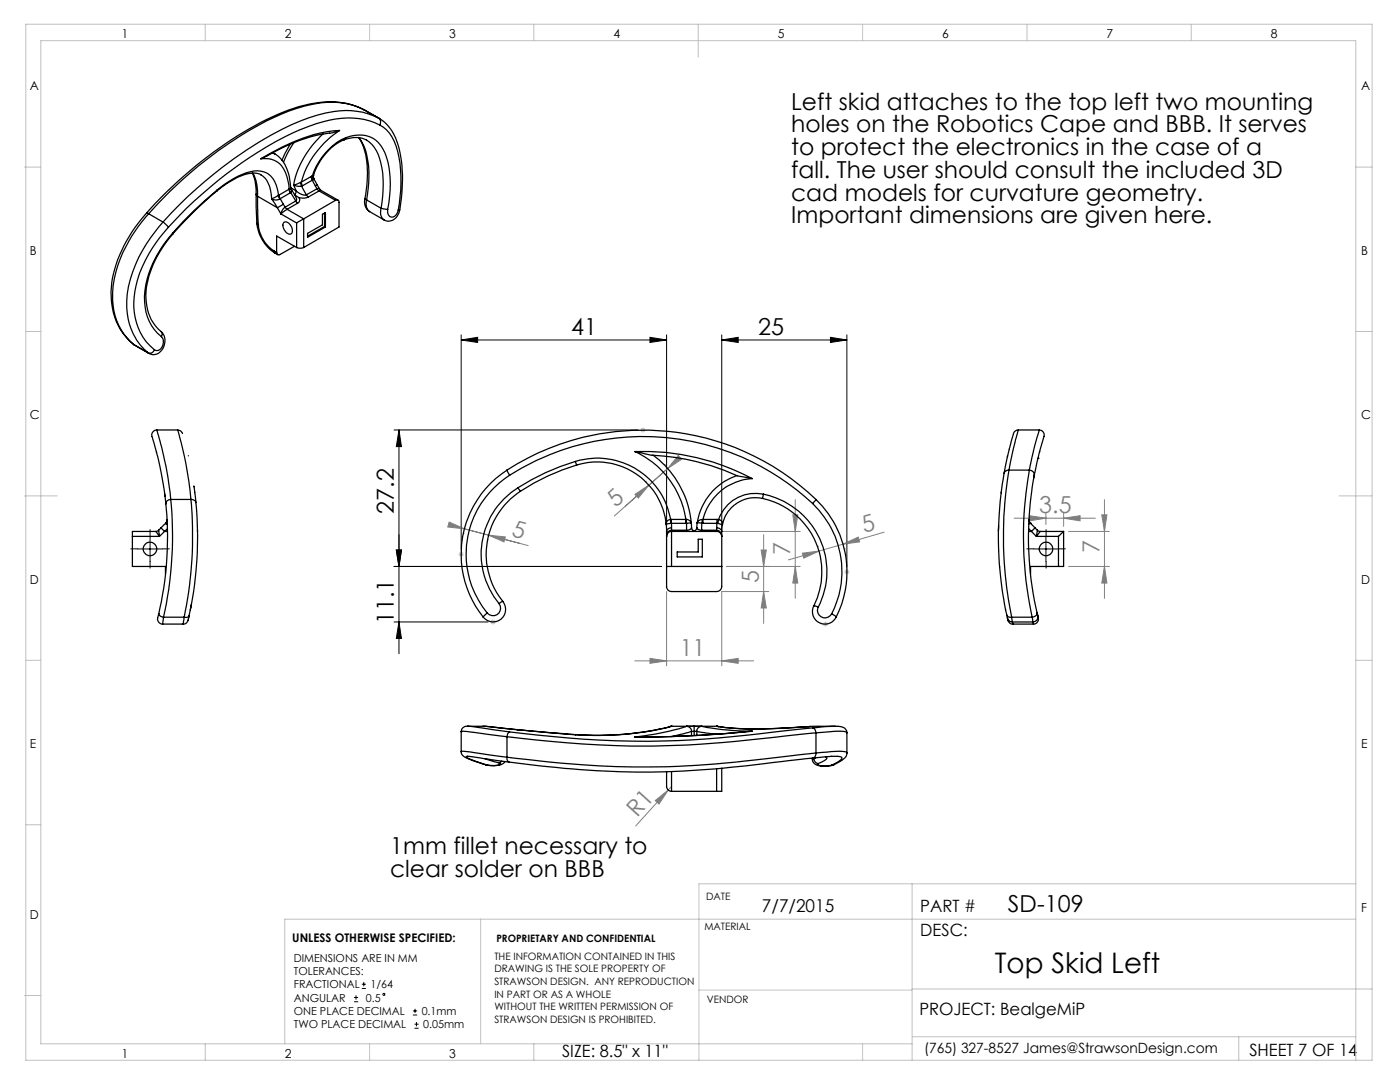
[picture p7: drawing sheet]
<svg xmlns="http://www.w3.org/2000/svg" width="279mm" height="216mm" viewBox="0 0 279 216" stroke-linecap="round" stroke-linejoin="round" font-family="sans-serif">
<g fill="none" stroke="#000" stroke-width=".2">
<path d="M92 67.8l3.3-.5v1zM92 67.8h41M92 66.8v42.8M129.7 67.3l3.3 .5-3.3 .5zM133 66.8v38.2M144 67.8l3.3-.5v1zM144 66.8v39.2M144 67.8h25M165.7 67.3l3.3 .5-3.3 .5zM169 66.8v46.3M78.6 85.8h48.7M79.6 85.8l.5 3.3h-1z"/>
<path d="M79.6 85.8v44.7M27.4 109.5h5M30 107v5M79.1 109.7h1l-.5 3.3zM132 113h-53.4M206.3 109.5h4.9M208.7 107v5M78.6 124.1h18.8M79.6 124.1l.5 3.3h-1zM70.7 199.9h.8M70.7 199h.8M71 198.6v.9"/>
<path d="M72.2 197.2h.8M72.2 196.4h.8M72.6 196v.8M82.4 202.5h.9M82.4 201.7h.9M82.7 205.2h.8M82.7 204.4h.8M82.8 201.3v.8M83.1 203.9v.9"/>
<circle cx="76.6" cy="198.4" r=".21"/>
</g>
<g fill="none" stroke="#c0c0c0" stroke-width=".2">
<path d="M5.2 4.8h268.6v206.8h-268.6zM41 4.8v3.3M73.8 4.8v3.3M106.5 4.8v3.3M139.3 4.8v6.6M172.2 4.8v3.3M205 4.8v3.3M237.7 4.8v3.3M4.9 33.3h3.2M270.5 33.3h3.3M5.2 66.1h2.9M270.5 66.1h3.3"/>
<path d="M4.9 99h6.5M127.8 85.8h1M128 85.4l.7 .7M128.3 85.3v1M128.7 85.4l-.7 .7M267.3 99h6.5M91.5 110.6h1M91.7 110.2l.7 .7M92 110.1v1M92.4 110.2l-.7 .7M168.5 114.1h1M168.7 113.8l.7 .7"/>
<path d="M169 113.6v1M169.4 113.8l-.7 .7M5.2 131.8h2.9M97.9 124.1h1M98 123.8l.8 .7M98.4 123.6v1M98.8 123.8l-.8 .7M164.2 124.5h1M164.4 124.2l.7 .7M164.7 124v1M165.1 124.2l-.7 .7M270.5 131.8h3.3"/>
<path d="M5.2 164.6h2.9M182 176.4v35.2M270.6 176.4h-131.1v35.2M4.9 198.6h3.2M95.9 183.4v24.9M139.5 197.6h42.5M182 197.3h91.8M270.6 183.4h-213.8v24.9M41 208.3v3.3M73.8 208.3v3.3M106.5 208.3v3.3M172.2 208.3v3.3"/>
<path d="M182 208.3h-173.9v-200.2h262.4l.1 203.5M182 206.9h88.6M247.2 206.9v4.7"/>
</g>
<g fill="none" stroke="#808080" stroke-width=".2">
<path d="M126.7 98.6l2.8-1.8-2.1 2.6zM128.8 96.1h.1M132.6 92.7h.1M133.2 93.5l-10.6 9.5M133.2 93.5l-3.7 3.3M135.4 90.9l.6 .8-2.8 1.8zM158.7 99.7v19.7M220.4 99.7v19.7M89.6 104.2l3.1 1.3-3.3-.3zM92.4 106.5h.1M92.7 105.5l12.7 3.4M97.3 107.7h.1"/>
<path d="M97.5 106.8l3.4 .3-.3 1zM133 118v14.9M144 106h15.7M145 113h14.7M151.9 109.7h1l-.5 3.3zM152.4 106.7v17.7M152.4 118l.5 3.3h-1zM153.4 118h-9.4v14.9M158.2 102.7h1l-.5 3.3zM158.7 113l.5 3.3h-1zM160.1 110.4l3.3-.4-3 1.4zM163.2 109h.1"/>
<path d="M163.4 110l-6.1 1.7M168.2 108.6l3.1-1.4 .3 .9zM168.2 108.6l-4.8 1.4M168.5 109.5h.1M176.5 106.2l-8.3 2.4M202.4 103.4h16.2M205.5 102.9l3.2 .5-3.2 .5zM208.7 102.4v2.3M212.3 103.4l3.2-.5v1zM212.3 102.4v2.6M213.3 113h8.1M213.3 106h8.1"/>
<path d="M219.9 102.7h1l-.5 3.3zM220.4 113l.5 3.3h-1zM126.7 131.9h23.7M129.7 131.4l3.3 .5-3.3 .5zM144 131.9l3.3-.5v1zM130.8 159.7l2.5-2-1.8 2.7zM134 156.9l-7.1 7.9"/>
</g>
<path d="M27.5 109.5h-1.4M30 107v-1.3M30 112v1.4M32.5 109.5h1.3M206.3 109.5h-1.4M208.8 107v-1.3M208.8 112v1.4M211.3 109.5h1.3" fill="none" stroke="#000" stroke-width=".2" stroke-dasharray="15.2 1.3 1.3 1.3"/>
<g fill="#000">
<path d="M92 67.8l3.3-.5v1zM129.7 67.3l3.3 .5-3.3 .5z"/>
<path d="M165.7 67.3l3.3 .5-3.3 .5zM144 67.8l3.3-.5v1z"/>
<path d="M79.6 85.8l.5 3.3h-1zM79.1 109.7h1l-.5 3.3z"/>
<path d="M79.6 124.1l.5 3.3h-1zM79.1 109.7h1l-.5 3.3z"/>
</g>
<g fill="#808080">
<path d="M130.8 159.7l2.5-2-1.8 2.7z"/>
<path d="M89.6 104.2l3.1 1.3-3.3-.3zM97.5 106.8l3.4 .3-.3 1z"/>
<path d="M205.5 102.9l3.2 .5-3.2 .5zM212.3 103.4l3.2-.5v1z"/>
<path d="M160.1 110.4l3.3-.4-3 1.4zM168.2 108.6l3.1-1.4 .3 .9z"/>
<path d="M135.4 90.9l.6 .8-2.8 1.8zM126.7 98.6l2.8-1.8-2.1 2.6z"/>
<path d="M152.4 118l.5 3.3h-1zM151.9 109.7h1l-.5 3.3zM158.7 113l.5 3.3h-1zM158.2 102.7h1l-.5 3.3z"/>
<path d="M219.9 102.7h1l-.5 3.3zM220.4 113l.5 3.3h-1z"/>
<path d="M129.7 131.4l3.3 .5-3.3 .5zM144 131.9l3.3-.5v1z"/>
</g>
<g fill="none" stroke="#000" stroke-width=".25">
<path d="M43.3 38.1a73.3 73.3 0 0 0-8.8 8.5M43.3 38.1a13.9 13.9 0 0 1 7.2-3.6 3.3 3.3 0 0 1 3.3 2.7l.4 2.5M43.3 38a14.4 14.4 0 0 1 8.1-3.9 4 4 0 0 1 4 3.6l.2 1.3M43.3 38a75.4 75.4 0 0 0-8.8 8.5M43.3 38v.1M50.4 34.5a11.9 11.9 0 0 1 .8 4.5l.2 .2M50.5 34.5a8.4 8.4 0 0 1 .9 4.7M51.1 38.7l.2 5.9M51.4 39.2l.2 5.7M51.4 39.2l4 2.3M52 31.7a4.4 4.4 0 0 1 5.3 3.5l.4 2.5M54.2 39.7l1.2 1.8"/>
<path d="M54.2 39.7l.7 .2 .9-.2M54.4 30.5l.5 .2M54.5 30.5l.4 .2M54.9 30.7a7 7 0 0 1 3 5.8l.1 1M55.6 39l-1.4 .7M55.6 39l.2 .7M55.7 38.9l.2 .8M55.7 38.9l-.1 .1M55.9 39.7l.7 1M55.9 39.7h-.1M57.7 37.7l.2 .8M57.7 37.7l-2 1.2"/>
<path d="M57.7 37.7l.3 .7M57.7 37.7h.1M57.9 38.5l-2 1.2M58 28.8l-1.7 3.2M58 37.5l-.3 .2M58 37.5l.1 .3M58 38.4l1 1.7M58 38.4l-.1 .1M58 37.5l1.1 .6M58.1 37.8l.9 1.4M58.1 37.8l.1 .4-.2 .2M58.6 36.9l.5 1.2"/>
<path d="M58.6 36.9l.9 .3 .7-.1M58.7 28.5l-1.2 1.8-.9 2M59 39.2a.55 .55 0 0 1 0 .9M59.1 38.1l-.3 .8 .9 .5M59.1 38.1a2.11 2.11 0 0 0 2 .8M59.7 39.4l.1 .3a.69 .69 0 0 1-.4 .8M60 36.4l-1.4 .5M60 36.4l.2 .7M60.1 36.3l.3 .8M60.1 36.3l-.1 .1M60.2 37.1l.9 1.8M60.4 37.1h-.2"/>
<path d="M61.1 38.9l.5 .4M61.6 39.3a2.44 2.44 0 0 1-1.9 .1M62.1 35.2l.2 .7M62.1 35.2l-2 1.1M62.3 35.9l.6 1.2M62.3 35.1l.1 .8M62.3 35.1l-.2 .1M62.3 35.9l-1.9 1.2M62.4 35.9h-.1M62.6 35l.1 .7 .6 1.2M62.6 35l-.3 .1M62.6 35.6l.1 .2-.3 .1"/>
<path d="M62.9 37.1l.4 .6M63.3 37.7l.4 .4M63.3 37.7l.3-.1 .2 .1M63.3 37.7l-2.2 1.2M63.3 36.9l-.4 .2M63.3 36.9l.5 .8M63.7 38.1l-2.1 1.2M63.7 38.1l3.3 1.9M63.8 37.7l.2 .3M64 38l-.3 .1M64 38l3.5 1.9M64.5 26.7a18.7 18.7 0 0 0-5.9 10.2"/>
<path d="M67 40a.44 .44 0 0 1 .5-.1 .44 .44 0 0 1 .2 .5v4.9l-7.1 4.1M67 40l-6.4 3.7M67.8 26l-.7 .3a40.2 40.2 0 0 0-11.3 3.4l-3.8 2M67.8 26a18.2 18.2 0 0 0-7.7 10.3M67.8 26l-1.3 .1a35.9 35.9 0 0 0-14.5 5.6M68.7 27.9a11.6 11.6 0 0 0-6.1 7.1M68.7 27.9a4.8 4.8 0 0 1 6.8 2.9 20.5 20.5 0 0 1 .6 10.8M69 27.5a5.6 5.6 0 0 1 7.4 2.2 18 18 0 0 1 1.2 10.8l-.2 1.3M69 27.5a12.6 12.6 0 0 0-6.7 7.6M69 27.5l-.3 .4M71.6 27.4a12.4 12.4 0 0 1 2 7.8l-.4 4.7-.4-.1a21.1 21.1 0 0 0-.3-10.7zM72.6 21.9a16.2 16.2 0 0 0-11.9-.9 55.7 55.7 0 0 0-19.2 10.2 83.8 83.8 0 0 0-12.2 11.2"/>
<path d="M72.7 21.9l.1 .1M72.7 21.9a15.8 15.8 0 0 0-11.9-.7 54.2 54.2 0 0 0-17.3 8.9l-3.9 3a88.4 88.4 0 0 0-9.9 9.6M72.7 21.9l3.1 1.8M72.7 21.9l2.9 1.7M72.8 39.7a2.29 2.29 0 0 0 1 2.5M73.2 39.9a2.02 2.02 0 0 0 .6 2.3M73.2 39.9l2.9 1.7M75.6 23.6a9 9 0 0 1 4.1 6.1 30.5 30.5 0 0 1 .1 12.2M75.6 23.6a15.8 15.8 0 0 0-12.2-.6 63 63 0 0 0-20.7 11.7l-5.2 4.5-5 5.1M75.6 23.6a.97 .97 0 0 1 .2 1.3M75.8 24.9a15.3 15.3 0 0 0-11.1-.7 59.8 59.8 0 0 0-19.5 10.5l-2.9 2.3a77.4 77.4 0 0 0-8.7 8.3M75.8 24.9a8.3 8.3 0 0 1 3.8 6.5 30.4 30.4 0 0 1-.1 10.5"/>
<path d="M29.3 42.4a26.6 26.6 0 0 0-7.1 15 12.8 12.8 0 0 0 4.4 11.3M29.3 42.4l.4 .3M29.7 42.7a28.4 28.4 0 0 0-7.1 14.3 12.6 12.6 0 0 0 4.1 11.8M29.7 42.7l2.8 1.6M32.5 44.3l1.1 1M32.5 44.3a26.4 26.4 0 0 0-7.2 15.7 12.5 12.5 0 0 0 4.3 10.4M33.6 45.3a23.6 23.6 0 0 0-6.9 16 11.5 11.5 0 0 0 4.1 8.5M34.5 46.5a20.4 20.4 0 0 0-5.6 13.7 9.1 9.1 0 0 0 3.3 7M34.5 46.5v.1M34.5 46.6a20.6 20.6 0 0 0-5.4 12.3 9 9 0 0 0 3 7.2M51.3 44.6a8.1 8.1 0 0 0 3.6 5.9M51.3 44.6l.3 .3"/>
<path d="M51.6 44.9a7 7 0 0 0 3.1 5.2M54.7 50.1l.2 .4M54.7 50.1l.5 .2M54.9 50.5l.5 .3M55.4 41.5l.7 1.2M56.1 42.7l3.1 1.8M56.6 40.7l-1.2 .8M56.6 40.7l.3 .6M56.7 44.4a1.34 1.34 0 0 1 1.6 1.3 .69 .69 0 0 1-.2 1 .69 .69 0 0 1-1-.3 1.72 1.72 0 0 1-.4-2zM56.9 41.3l.4 .5M56.9 41.3l-.4 .4-.4 1M57.3 41.8l-1.2 .9"/>
<path d="M57.3 41.8l3.3 1.9M58.8 49.1l-2.9 1.7a.44 .44 0 0 1-.5 0 .44 .44 0 0 1-.2-.5M59 40.1l.4 .4M59 40.1l-2.1 1.2M59.2 49.4l.5 .1 .9-.1M59.2 44.5v4.9M59.2 49.4l-4-2.3v3.2M59.4 40.5l-2.1 1.3M60.6 43.7l-1.4 .8M60.6 43.7v5.7M64.3 42.8l.6-.4v2.9l-3.5 2v-.7l2.9-1.7zM64.8 45.2l-3.4 1.9"/>
<path d="M64.8 42.5v2.7M64.8 45.2l.1 .1M73.8 42.2l2.9 1.7M76.1 41.6l1.3 .2M76.1 41.6a1.99 1.99 0 0 0 .6 2.3M77.4 41.8a1.04 1.04 0 0 0 .2 1.2 1.04 1.04 0 0 0 1.2 .1l.5-.7 .2-.5M79.8 41.9a2.21 2.21 0 0 1-3.1 2M79.8 41.9h-.3M26.6 68.7l.2 .2-.1-.1M26.6 68.7l.1 .1M26.7 68.8l3 1.7-.1-.1M30.8 69.8a.94 .94 0 0 1-1.2 .6"/>
<path d="M32.1 66.2a2.76 2.76 0 0 1-1.3 4.6l-1-.3M32.1 66.1a.78 .78 0 0 1 .1 1.1M32.2 67.2a1.72 1.72 0 0 1-.9 2.8l-.5-.2M30.3 87.1a63.7 63.7 0 0 1 2.8 13.4M31.2 90.2l.1 .1M31.3 85.8a1.03 1.03 0 0 0-1 1.3M31.3 85.8a66.3 66.3 0 0 1 2.8 13.9M31.3 85.8h4.2M32.8 98.5l.1 .6M34.1 99.7a75.4 75.4 0 0 1-1.5 23.5M34.1 99.7a.99 .99 0 0 0-1 .8M34.1 99.7h4"/>
<path d="M35.5 85.8a1.08 1.08 0 0 1 .9 .7M35.5 85.8a70.2 70.2 0 0 1 2.6 13.9M37.6 90.9h.1M38.1 99.7a78.1 78.1 0 0 1-1.3 23.5M38.1 99.7a.9 .9 0 0 1 1 .6 72 72 0 0 1-1.4 22.6M38.7 97.1v-.1l.1 1M38.9 98.2l.2 2.1M101.2 93.8a50 50 0 0 1 61.6 5.9M101.2 93.8l.5 1M101.2 93.8a20 20 0 0 0-4.8 29.4M101.7 94.8a49.6 49.6 0 0 1 60.5 5.7M101.7 94.8a18.6 18.6 0 0 0-4.5 27.5"/>
<path d="M103.4 97.3a15.6 15.6 0 0 0-3.8 23.1M103.4 97.3l.5 .7M103.9 98a15 15 0 0 0-3.5 22M114.8 92.1a14.9 14.9 0 0 1 19 11.5M114.8 92.1a44.7 44.7 0 0 0-11.4 5.2M114.8 92.1l.3 .7M115.1 92.8a43.4 43.4 0 0 0-11.2 5.2M115.1 92.8a13.9 13.9 0 0 1 17.9 11.8M126.7 90.1a46.6 46.6 0 0 1 23.4 5.4M126.7 90.1a17.8 17.8 0 0 1 10.2 13.5M126.7 90.1l3.2 .7a47.7 47.7 0 0 1 17.5 4.2l2.7 .5M130.4 90.8a19.2 19.2 0 0 1 7.6 13.6"/>
<path d="M147 94.9a11.9 11.9 0 0 0-7.9 9.5M150.1 95.5a10.6 10.6 0 0 0-9.8 8.1M152.2 99.4a15 15 0 0 1 10.2 21.5M152.2 99.4a6.7 6.7 0 0 0-8 5.3M152.4 98.6a15.7 15.7 0 0 1 10.9 22.5M152.4 98.6a7.8 7.8 0 0 0-9 5.1M152.4 98.6l-.2 .8M162.8 99.7l-.6 .8M162.8 99.7a20 20 0 0 1 4.1 23.5M199.8 98.2v.2M200.4 94.5a72.3 72.3 0 0 0 .5 28.3M201.1 91l-.1 .2"/>
<path d="M201.4 93.8a80.2 80.2 0 0 0 .5 29.4M201.4 93.8a.95 .95 0 0 0-1 .7M201.4 93.8h4M201.4 89.6h.1M202.2 86.6l-1.2 4.7-.6 3.2M203.2 85.8a.9 .9 0 0 0-.9 .7M203.2 85.8l-1 3.7-.8 4.3M203.2 85.8h4.2M205.4 93.8a75.9 75.9 0 0 0 .6 29.4M205.4 93.8a.96 .96 0 0 1 1 1M206.4 94.8a66.6 66.6 0 0 0 .6 27.5M206.4 94.8l-.1 .6"/>
<path d="M207.2 91.4h.1M207.4 85.8a.97 .97 0 0 1 1 1.3M207.4 85.8l-1 3.6-1 4.4M207.5 90.1v.1M208.4 87.1l-1 3.3-1 4.4M26.4 107v6h6.6v1.5M26.4 107h5.4M31.1 106l.7 1M31.1 106h-4.7v1M31.6 105.8l-.5 .2M31.6 105.8l.2 1.2M32.1 105.3l.7 .7"/>
<path d="M32.1 105.3l-.5 .5M32.8 106h.6M32.8 106l-1 1M33.1 104.4l-1 .9M33.1 104.4h.1M33.1 104.4l.3 .2M33.1 100.5a67.5 67.5 0 0 1-1.4 22M33.1 100.4v.2M33.3 103.7l-.2 .7M33.3 103.6l-.2 .8M33.4 105.5l-.6 .5M39.4 105.9v.1"/>
<path d="M133 104.6v1.4M133 113h1M133 106v11a.97 .97 0 0 0 1 1h9a1.02 1.02 0 0 0 1-1v-11M133.8 103.6a.9 .9 0 0 0-.8 1M133.8 103.6l.1 .8M133.8 103.6h3.1M133.9 104.4l-.9 .2M133.9 104.4h.1M134 104.4v.9M134 103.6v.8M134 104.4h2.9M134 105.8a1.1 1.1 0 0 0-1 1.2 1.02 1.02 0 0 1 1-1"/>
<path d="M134 105.8v.2M134 105.3a.88 .88 0 0 0-1 .7M134 105.3v.5M134 106v7M134 106h9M134 113h10M134 105.8h3M135.1 110.1h4.2v-2.5h.9v3.5h-5.1zM136.9 103.6h.1M136.9 104.4h.1M136.9 103.6v.8M136.9 103.6a1 1 0 0 1 1.1 .8"/>
<path d="M136.9 103.6l.1 .8M137 105.8v.2M137 104.4v1.4M137 104.4h1M138 104.4v.9M138 105.3l-.3 .4-.7 .1M138 105.3l.1 .4 .4 .3M138.5 106h.1M139.1 105.3l-.2 .4-.4 .3M139.1 105.3a.89 .89 0 0 0 1 .5M139.1 104.4v.9M139.1 104.4h1"/>
<path d="M140.1 105.8v.2M140.1 104.4v1.4M140.1 104.4h.2M140.1 105.8h2.9M140.2 103.7a1 1 0 0 0-1.1 .7M140.2 103.7l-.1 .7M140.3 103.6l-.1 .1M140.3 103.6v.8M140.3 103.6h2.8M140.3 104.4h2.8M143 105.8a1.1 1.1 0 0 1 1 1.2 1.02 1.02 0 0 0-1-1M143 105.8v.2"/>
<path d="M143 105.3a.96 .96 0 0 1 1 .7M143 105.3v.5M143.1 103.6l.3 .1M143.1 104.4l-.1 .9M143.1 104.4h.2M143.1 103.6v.8M143.3 104.4l.9 .3M143.4 103.7l.3 .1a.83 .83 0 0 1 .5 .9M143.4 103.7l-.1 .7M144.2 104.7l-.2 1.3M162.2 100.5a18.6 18.6 0 0 1 3.8 22M199.3 104.9l-.1 1.1"/>
<path d="M199.5 113v.1M205.3 105.5l.5 .5M205.3 106h.5M205.4 103.6l.2 .8M205.4 103.7l.2 .7M205.6 104.4l1 .9M205.6 104.4h.1M205.6 104.4l-.3 .1M205.8 106l1 1M206.6 105.3l-.8 .7M206.6 105.3l.4 .5M206.8 107h4.4"/>
<path d="M207 105.8l-.2 1.2M207 105.8l.6 .2M207.6 106l-.8 1M207.6 106h4.7M211.2 113h-5.5v1.5M211.2 107v6M212.3 106l-1.1 1M212.3 106v7h-1.1M31.7 122.5l-.2 .7a1.03 1.03 0 0 0 1 1.3M31.7 122.5a1 1 0 0 0 .9 .7M31.7 122.4l-.1 .2M32.5 124.5h4"/>
<path d="M32.6 123.2l-.1 1.3M32.6 123.2h4.2M36.8 123.2l-.3 1.3M37.7 122.9v.1a1.29 1.29 0 0 1-1.2 1.5M37.7 122.9l-.4 .3h-.5M37.7 122.9l-.1 .4M38.2 120.6l-.2 1.1M97.2 122.3l-.8 .9M99.6 120.4a1.51 1.51 0 0 1-.3 2.1 1.51 1.51 0 0 1-2.1-.2M100.4 120l-.8 .4M100.4 120a2.51 2.51 0 0 1-.4 3.5 2.51 2.51 0 0 1-3.6-.3M162.4 120.9l.9 .2"/>
<path d="M162.4 120.9a2.49 2.49 0 0 0 1.1 3.4 2.49 2.49 0 0 0 3.4-1.1M163.3 121.1a1.5 1.5 0 0 0 .7 2 1.5 1.5 0 0 0 2-.6M166 122.5l.9 .7M200.7 121.6v.1M200.9 122.8a.82 .82 0 0 0 1 .4M200.9 122.8l.1 .5M201 123.3a1.04 1.04 0 0 0 1 .8M201 123.3a1.19 1.19 0 0 0 1.1 1.2M201.9 123.2l.1 .9M201.9 123.2h4.1M202 124.1h4.1M202.1 124.1v.4"/>
<path d="M202.1 124.5h4.1M206 123.2l.1 .9M206.2 124.1v.4M207 122.3l.1 .4a1.19 1.19 0 0 1-.9 1.8M207 122.3a.91 .91 0 0 1-1 .9M207 122.3l.1 .5M207.1 122.9a.94 .94 0 0 1-1 1.2M92 146a1.19 1.19 0 0 1 1.6-1.1l8.1 1.2M92 150a2.05 2.05 0 0 0 1.9 1.6l3.1 1M92 146h.1M92 146l1.1-.1 8.1 1.1M92 150a11.8 11.8 0 0 1 4.1 .4l5.1 .7"/>
<path d="M92 146v4M93.3 150.9l8.3 1.2M93.3 150.9l-.3 .1a7.7 7.7 0 0 0 3.3 1.4l.9 .2M93.3 150.9h.1M93.3 144.9h3.1M96.4 144.9h.1M96.4 144.9l7 .7M96.7 144.9l6.7 .7M96.7 151.4l2.9 .8M97 152.6h.2M99.6 152.2l.3 .2a4.1 4.1 0 0 1-2.7 .2M100.1 151.9l-.5 .3"/>
<path d="M100.8 152a2.5 2.5 0 0 1-2.4 .8l-1.4-.2M101.2 151.1v.6l.4 .4M101.2 147v4.1M101.7 146.1a1.01 1.01 0 0 0-.5 .9M103.4 145.6l11.4 1M103.4 145.6h.1M103.4 145.6l11.5 1M114.9 146.6h-.1M133 154v2.9a1.02 1.02 0 0 0 1 1M134 144.9h-.2a56.5 56.5 0 0 1-18.9 1.7M134 144.9l-.4 .1M134 144.9a61.4 61.4 0 0 1-19.2 1.7"/>
<path d="M134 144.9h.1M134 154v3.9M134 144.9h9M134 157.9h9M137 144.9l1.5 .1M137 144.9a50.5 50.5 0 0 1-10.3 2.2M137 144.9a1.02 1.02 0 0 1 1 1M138 145.9h.5M138 145.9l-4.1 1.1M138 145.9v.9M138.5 145v.9M138.5 145.9h.6"/>
<path d="M138.5 145.9h.1M138.5 145.9v.9M138.6 144.9h1.5M138.6 144.9l-.1 .1M139.1 145.9l3.8 .6M139.1 145.9v.9M140.1 144.9l4.2 .7 5.8 .3M140.1 144.9a.96 .96 0 0 0-1 1M143 144.9l.6 .1a55.4 55.4 0 0 0 8.8 .5M143 144.9l.4 .1M143 144.9l.3 .1a51.8 51.8 0 0 0 9.1 .5M143 144.9h.1"/>
<path d="M143 153.4v4.5M144 153.3v4.6h-1M150.1 145.9a245.5 245.5 0 0 1-23.4 1.2M150.1 145.9a226.3 226.3 0 0 1-23.4 1.2M152.4 145.5h.1M161.7 145l-9.3 .5M162.1 151.6a1.57 1.57 0 0 0 1.8 1.3h1l1.5-.3M162.1 151.3v.3M162.2 145.2l-2.5 .3a275.1 275.1 0 0 1-30.3 2.4 213.4 213.4 0 0 1-27.7-1.8M162.2 145.2a.97 .97 0 0 1 .6 1M162.2 151.2l-1.2 .2a276.9 276.9 0 0 1-32.5 2.7 218.8 218.8 0 0 1-26.9-2M162.4 151.4a1.05 1.05 0 0 0 .9 1"/>
<path d="M162.4 151.4l-.3 .2M162.4 151.2v.2M162.8 146.2l-1.9 .2a265.1 265.1 0 0 1-35 2.5 249.8 249.8 0 0 1-24.7-1.9M162.8 150.2a368.7 368.7 0 0 1-29.8 2.8 216.7 216.7 0 0 1-31.8-1.9M162.8 150.2a.8 .8 0 0 1-.6 1M162.8 146.2l1.9-.1a10.4 10.4 0 0 1 4.3 0v.1M162.8 150.2a22.8 22.8 0 0 1 6-.2l.2 .2M162.8 146.2v4M162.8 151.2l-.4 .2M163.3 152.4l-.2 .1a3.7 3.7 0 0 0 2.9 .2M164.7 151l.3 .3a3.5 3.5 0 0 1-1.7 1.1M165.8 150.9h1.3a.69 .69 0 0 1 .9 .4l-.6 .6-1.4 .8"/>
<path d="M165.9 150.9l-3.7 .3M166.4 152.6l-.4 .1M166.7 144.9l-5 .1M167.2 144.9l-5 .3M167.3 144.9a1.52 1.52 0 0 1 1.7 1.3M169 150.2a1.87 1.87 0 0 1-1.3 1.7l-1.3 .7M169 146.2v4"/>
<circle cx="29.9" cy="109.5" r="1.36"/>
<circle cx="208.7" cy="109.5" r="1.35"/>
</g>
<text font-size="5.6" x="198.5" y="194.1">Top Skid Left</text>
<g font-size="4.7">
<text x="157.9" y="21.9">Left skid attaches to the top left two mounting</text>
<text x="157.9" y="26.4">holes on the Robotics Cape and BBB. It serves</text>
<text x="157.9" y="31">to protect the electronics in the case of a</text>
<text x="157.9" y="35.5">fall. The user should consult the included 3D</text>
<text x="157.9" y="40">cad models for curvature geometry.</text>
<text x="157.9" y="44.5">Important dimensions are given here.</text>
<text x="114" y="66.8">41</text>
<text x="151.3" y="66.8">25</text>
<text x="78.6" y="102.5" transform="rotate(-90 78.6 102.5)">27.2</text>
<text x="78.6" y="124.5" transform="rotate(-90 78.6 124.5)">11.1</text>
<text x="77.9" y="170.4">1mm fillet necessary to</text>
<text x="77.9" y="174.9">clear solder on BBB</text>
<text x="201.2" y="182.1">SD-109</text>
</g>
<g font-size="4.7" fill="#808080">
<text x="122.9" y="101.3" transform="rotate(-42 122.9 101.3)">5</text>
<text x="101.9" y="106.9" transform="rotate(15 101.9 106.9)">5</text>
<text x="172.5" y="106.3" transform="rotate(-16 172.5 106.3)">5</text>
<text x="207.4" y="102.4">3.5</text>
<text x="157.7" y="110.8" transform="rotate(-90 157.7 110.8)">7</text>
<text x="219.4" y="110.3" transform="rotate(-90 219.4 110.3)">7</text>
<text x="151.4" y="116.4" transform="rotate(-90 151.4 116.4)">5</text>
<text x="135.6" y="130.8">11</text>
<text x="127.1" y="163.3" transform="rotate(-48 127.1 163.3)">R1</text>
</g>
<text font-size="3.5" x="152.1" y="182.1">7/7/2015</text>
<g font-size="3.4">
<text x="183.7" y="182">PART #</text>
<text x="183.7" y="186.7">DESC:</text>
<text x="183.5" y="202.5">PROJECT: BealgeMiP</text>
<text x="112.2" y="211">SIZE: 8.5&quot; x 11&quot;</text>
<text x="249.3" y="210.7">SHEET 7 OF 14</text>
</g>
<text font-size="2.8" x="184.4" y="210.1">(765) 327-8527 James@StrawsonDesign.com</text>
<g font-size="2.5">
<text x="24.3" y="7.6">1</text>
<text x="56.8" y="7.6">2</text>
<text x="89.6" y="7.6">3</text>
<text x="122.4" y="7.6">4</text>
<text x="155.2" y="7.6">5</text>
<text x="188" y="7.6">6</text>
<text x="220.8" y="7.6">7</text>
<text x="253.6" y="7.6">8</text>
<text x="6" y="18">A</text>
<text x="271.7" y="18">A</text>
<text x="6" y="50.8">B</text>
<text x="271.7" y="50.8">B</text>
<text x="6" y="83.6">C</text>
<text x="271.7" y="83.7">C</text>
<text x="6" y="116.4">D</text>
<text x="271.7" y="116.4">D</text>
<text x="6" y="149.2">E</text>
<text x="271.7" y="149.2">E</text>
<text x="6" y="183.3">D</text>
<text x="271.7" y="182">F</text>
<text x="24.3" y="211">1</text>
<text x="56.8" y="211">2</text>
<text x="89.6" y="211">3</text>
</g>
<text font-size="2.4" x="58.3" y="187.9">UNLESS OTHERWISE SPECIFIED:</text>
<g font-size="2.2">
<text x="58.6" y="191.9">DIMENSIONS ARE IN MM</text>
<text x="58.6" y="194.6">TOLERANCES:</text>
<text x="58.6" y="197.2">FRACTIONAL</text>
<text x="73.9" y="197.2">1/64</text>
<text x="58.6" y="202.5">ONE PLACE DECIMAL</text>
<text x="58.6" y="199.9">ANGULAR</text>
<text x="73" y="199.9">0.5</text>
<text x="84.2" y="202.5">0.1mm</text>
<text x="58.6" y="205.2">TWO PLACE DECIMAL</text>
<text x="84.5" y="205.2">0.05mm</text>
</g>
<g font-size="2">
<text x="140.9" y="179.7">DATE</text>
<text x="140.6" y="185.6">MATERIAL</text>
<text x="98.7" y="191.5">THE INFORMATION CONTAINED IN THIS</text>
<text x="99.1" y="187.9">PROPRIETARY AND CONFIDENTIAL</text>
<text x="98.7" y="194">DRAWING IS THE SOLE PROPERTY OF</text>
<text x="98.7" y="196.6">STRAWSON DESIGN. ANY REPRODUCTION</text>
<text x="98.7" y="199.1">IN PART OR AS A WHOLE</text>
<text x="98.7" y="201.6">WITHOUT THE WRITTEN PERMISSION OF</text>
<text x="141" y="200.1">VENDOR</text>
<text x="98.7" y="204.1">STRAWSON DESIGN IS PROHIBITED.</text>
</g>
</svg>
